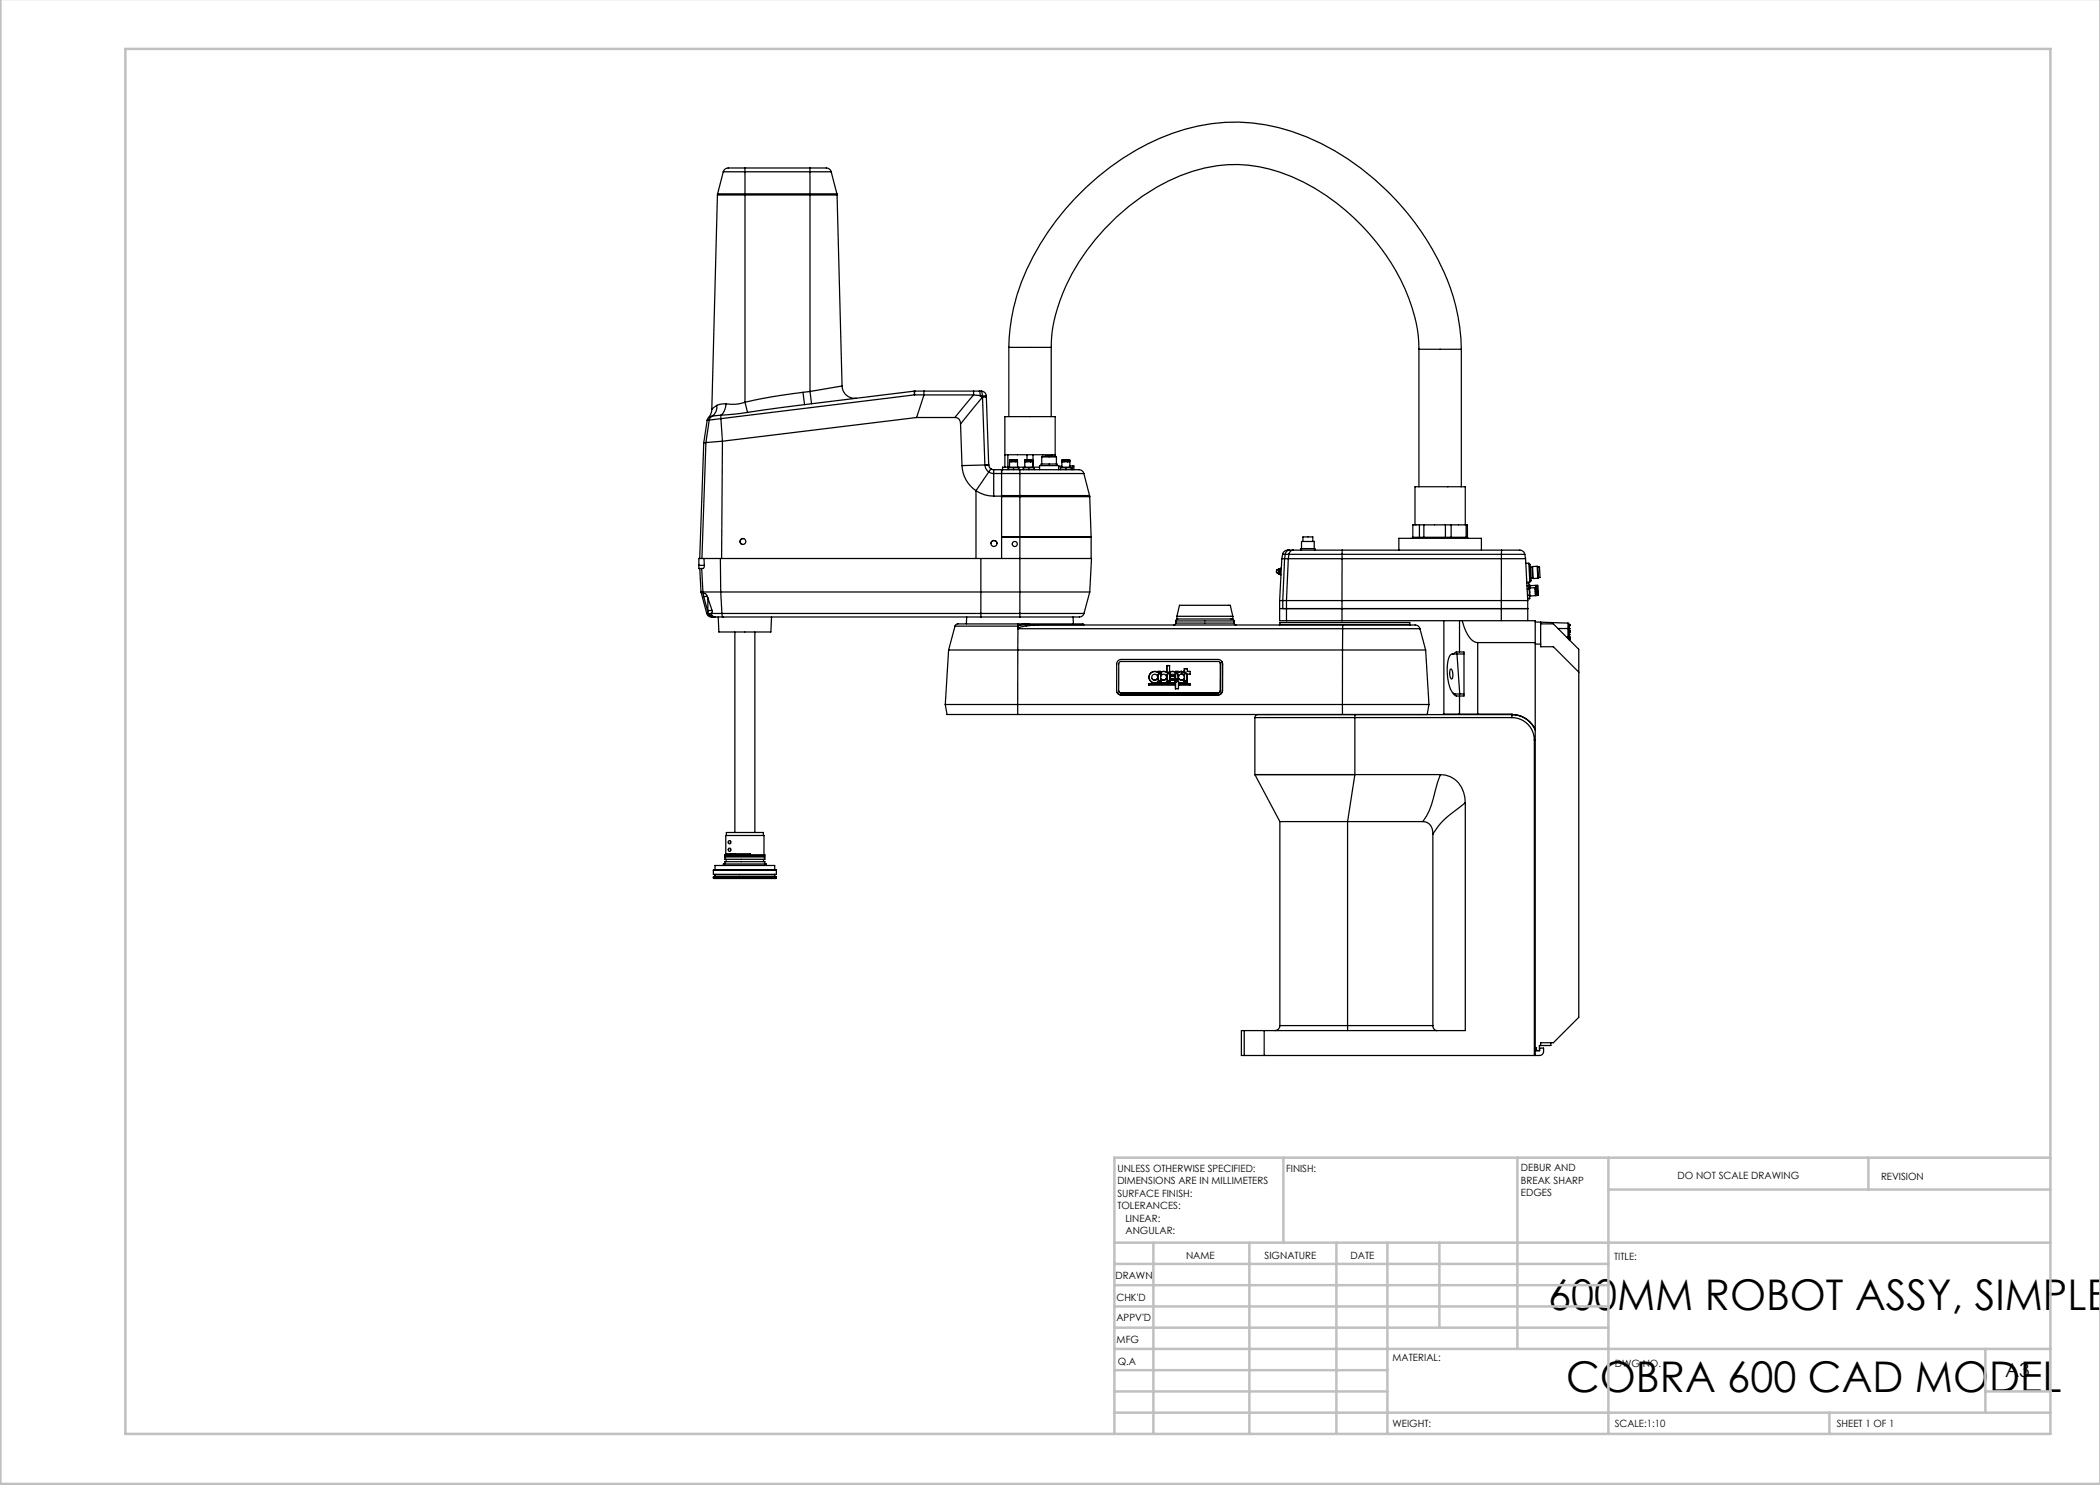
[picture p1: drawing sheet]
<svg xmlns="http://www.w3.org/2000/svg" width="420mm" height="297mm" viewBox="0 0 420 297" stroke-linecap="round" stroke-linejoin="round" font-family="sans-serif">
<g fill="none" stroke="#c0c0c0" stroke-width=".5">
<path d="M.1 -.1v296.9h419.9M25.1 9.8h385v277h-385zM256.7 231.5v17M303.5 231.5v38.3M321.7 231.5v55.3M321.7 237.9h88.4M373.7 231.5v6.4M410.1 231.5h-187.2v55.3M222.9 248.5h187.2M222.9 257h98.8M222.9 252.8h98.8M230.7 248.5v38.3"/>
<path d="M249.9 248.5v38.3M267.3 248.5v38.3M277.5 248.5v38.3M287.9 248.5v17M222.9 265.5h98.8M222.9 261.3h98.8M222.9 278.3h54.6M222.9 274h54.6M222.9 269.8h187.2M397.1 278.3h13M397.1 269.8v12.7M222.9 282.5h187.2"/>
<path d="M365.9 282.5v4.3"/>
</g>
<g fill="none" stroke="#000" stroke-width=".25">
<path d="M143.5 39h5.5M143.5 39l-1.1 42.9M143.5 38.8v.2M143.5 38.8h5.5M144.7 34.4h4.3M144.7 34.4l-1.2 4.4M149 33.6h-3.3a1.02 1.02 0 0 0-1 .8M149 33.6v.8M149 33.6h13M149 34.4v4.4M149 34.4h13M149 38.8v.2"/>
<path d="M149 39v41.4M149 39h13M149 38.8h13M162 33.6h3.2a1.02 1.02 0 0 1 1 .8M162 33.6v.8M162 34.4h4.2M162 34.4v4.4M162 38.8v.2M162 39h5.4M162 38.8h5.4M162 39v39.3M166.2 34.4l1.2 4.4"/>
<path d="M167.4 38.8v.2M167.4 39l1 38.2M160.6 78.5l-6.4 .9-5.2 1M160.6 78.5l.3 2.4M162 78.3l.3 2.5M162 78.3l-1.4 .2M168.4 77.2l-6.4 1.1M168.4 77.2a2.54 2.54 0 0 0 2.9 2.5M182.9 78.2v.8M182.9 78.2l-22 2.7M182.9 79l-38.7 4.7M183 78.2l-.1 .8"/>
<path d="M183 78.2h1.8M183 78.2h-.1M184.8 79h.1M184.8 79h-1.9M184.8 79h9.9M184.8 79l-1.5 4.5M184.8 78.2v.8M184.8 78.2h9.9M194.7 79l-3.7 4.5M194.7 79l1.3 .1M194.7 78.2v.8M194.7 78.2h1.5"/>
<path d="M195.9 78.2l.1 .9M196 79.1l.4 .4M196 79.1l.5 .1M196.2 78.2l.3 1M196.2 78.2a1.02 1.02 0 0 1 1.1 1M196.4 79.5l-4.3 5.3M196.5 79.2h.8M196.5 79.2v.2M196.5 79.4l.5 13.6M196.5 79.4h.8M196.5 79.4l-.1 .1M197.3 79.2v.2"/>
<path d="M197.3 79.4l.4 13.6M201.8 69.5a40.9 40.9 0 0 1 7.8-23.2 51.7 51.7 0 0 1 27.4-20.4 36.6 36.6 0 0 1 27.2 2.8 53.2 53.2 0 0 1 26.5 30.7 39.2 39.2 0 0 1 1.6 10.5M201.8 69.5h8.4M201.8 69.5v13.8M210.2 69.5a27.9 27.9 0 0 1 3-12.4 44.3 44.3 0 0 1 25.3-22.8 28.2 28.2 0 0 1 22.2 2.1 44.2 44.2 0 0 1 22.3 27l.6 3.6 .2 2.9M210.2 69.5v13.8M283.8 69.9h8.5M283.8 69.9v27.5M292.3 69.9v27.5M140.8 88.6l-.9 23.1M141.2 88.5l-.4 .1M141.2 88.5l-.8 23.2"/>
<path d="M141.4 84l-.6 4.6M141.7 83.5l-.3 .6M141.8 84l-.4 .1M141.8 84l-.6 4.5M142.4 81.9a2.5 2.5 0 0 1-.7 1.6M142.4 83.3l-.6 .7M142.4 83.3l-.7 .2M143.4 81.1a2.22 2.22 0 0 1-1 2.2M143.4 81.1l-1 .8M144.2 83.7l-2.4 .3M144.2 83.7l.3 4.5M144.2 83v.7"/>
<path d="M144.2 83l-1.8 .3M144.5 88.2l-3.3 .3M144.5 88.2l-.2 23.5M145.2 80.8a3.1 3.1 0 0 1-1 2.2M145.2 80.8l-1.3 .1-.5 .2M149 80.4l.5 2.1M149 80.4l-.5 .2a7.6 7.6 0 0 1-3.3 .2M149.5 82.5l-5.3 .5M160.9 80.9l-11.4 1.6M183.3 83.5l-38.8 4.7M183.3 83.5h7.7M191 83.5a1.12 1.12 0 0 1 1.1 1.3"/>
<path d="M192.1 84.8l.3 8.3M192.4 93.1a6.3 6.3 0 0 0 2.8 5M195.2 98.1a6.3 6.3 0 0 0 3.5 1.1M195.2 98.1v13.6M197 93h.1M197 93h.7M197 93l-4.6 .1M197 93a1.77 1.77 0 0 0 .7 1.4M197.7 93h.1M197.7 93l.2 .4 .3 .4M197.7 94.4l1 .3M197.7 94.4l-2.5 3.7"/>
<path d="M198.2 93.8l-.5 .6M198.2 93.8l.5 .1M198.7 93.9v.8M198.7 99.2h1.6M198.7 94.7v4.5M198.7 94.7h5.3M198.7 93.9h5.3M200.3 93.9v17.8M200.3 99.3h3.7M200.3 99.1h3.7M201 93.4h-.5v.5M201 93.4h.6"/>
<path d="M201 90.9h10M201.6 90.9v2.5M201.6 93.9v-.4h2.2v.4M201.8 93.5h1.8M201.9 92h1.6M201.9 92v.2h1.6v-.2M202.3 92.2v.2M202.7 93.5v.4M203.1 92.2v.2M204 93.9h11.6a1.04 1.04 0 0 1 1.2 .8M204 99.1v.2M204 93.9v.8"/>
<path d="M204 99.3h13.9M204 99.1h13.9M204 94.7h12.8M204 94.7v4.4M204 99.3v23.4M204.7 93.9v-.4h2.2v.4M204.9 93.5h1.8M205 92h1.5M205 92v.2h1.1M205.4 92.2v.2M205.4 90.9v1M205.8 93.5v.4"/>
<path d="M206.2 92.4h-1.2v1h-1.5v-1h-1.6v1h-.3M206.2 92.4h.4v1M206.2 92.2v.2M206.5 92v.2h-.4M206.6 93.4h1.3M206.6 90.9v2.5M207.9 93.9v-.8h3.8v.8M208.2 93.1v-.3h3.2v.3M208.3 91.4h3M208.3 91.4l.1-.1 2.9 .1M208.3 91.4v1.4M210.4 90.9v.3"/>
<path d="M210.5 91.2l-1.5 .1M210.5 91.2l.1 .1M211 91.3v-8h-10v10.1M211.3 91.4v1.4M211.7 93.2h.7M212.1 93.9v-.4h2.2v.4M212.3 93.5h1.8M212.4 92h1.6M212.4 92v.2h1.2M212.8 92.2v.2M213.2 93.5v.4M213.6 92.4h.4v1"/>
<path d="M213.6 92.4h-1.2v1M213.6 92.2v.2M214 92v.2h-.4M214 93.2h.8v.7M214.5 93.2v.7M216.8 94.7l1.1 4.4M217.9 99.1v.2M217.9 99.3l.3 8.1M139.8 113.1v.6h.9l.2-.6M139.8 113.1h1.1M140 113.7l.2 4.7M140.2 118.4h.4"/>
<path d="M140.2 118.4l1.1 4.3M140.3 113.7l.3 4.7M140.6 118.4h3.5M140.6 118.4l.1 .3M140.7 118.7v.6M140.7 118.7h.1a.58 .58 0 0 1 .7 .6M140.7 118.7h.1M140.7 119.3l.8 2.8M140.7 119.3h.8M140.8 111.7h3.5M140.8 111.7h-1v1.4M140.8 111.7l.1 1.4"/>
<path d="M141.5 119.3l.1 .3M141.6 119.6l.8 2.5M141.6 119.6v3.1M144.1 111.7v6.7M144.1 118.4h73.8M144.1 118.4l.3 4.3M144.3 111.7h50.9M148.7 107.7a.59 .59 0 0 0-.6 .5 .59 .59 0 0 0 .4 .7M195.2 111.7h23.1l-.4 6.7M196.2 111.7v11M198.2 108.7a.6 .6 0 0 1 .6-.6 .6 .6 0 0 1 .6 .6M204 107.4h.1"/>
<path d="M204 107.4h-3.7h3.7M204 107.4h14.2M217.9 118.4l-1.1 4.3M218.2 107.4h.1M218.2 107.4v4.3M255.3 114.1v.3M255.4 114l.3-.2v.9l-.4-.3zM255.8 114.8h.2M255.8 113.7v1.1M255.8 113.7l.3 .1M256.3 113.7h-.2l-.1 1.2h.2M256.4 111.7h.5"/>
<path d="M256.4 111.7l-.5 8.4M256.5 110.9h.5M256.5 110.9l-.1 .8M256.9 111.7h.8M256.9 111.7l-.3 8.4M257 110.9h.8M257 110.9l-.1 .8M257.7 111.7h10.7M257.7 111.7l-.4 8.4M257.8 110.9h10.6M257.8 110.9l-.1 .8M257.9 110a1.25 1.25 0 0 0-1.4 .9"/>
<path d="M257.9 110a.91 .91 0 0 0-.9 .9M257.9 110h.7M258.6 110h9.9M258.6 110a.91 .91 0 0 0-.8 .9M260.2 110v-.3h2.8v.3M260.3 109.7v-1.4h2.5v1.4M260.6 108.3v-.9h2v.9M268.4 111.7v12.4M268.4 111.7h31.9M268.4 110.9v.8M268.4 110.9h31.9M268.5 110l-.1 .9"/>
<path d="M268.5 110h31.8M279.8 110v-2.3h16.5v2.3M282.5 107.5h1.4M282.5 107.7l.1-2.7h10.9v2.7M283 105v-7.6h10.1v7.6M283.9 107.5h.9M283.9 105v2.5M284.8 107.5h4.3M284.8 105v2.5M289.1 107.5h1.1M289.1 105v2.5M290.2 107.5h3"/>
<path d="M290.2 105v2.5M293.2 107.5h.3M293.2 105v2.5M293.5 107.5h.1M300.3 111.7h4.8M300.3 111.7v12.4M300.3 110.9h4.7M300.3 110.9v.8M300.3 110h3.5a1.04 1.04 0 0 1 1.2 .9M300.3 110v.9M305 110.9l.1 .8M305.1 111.7l.5 8.4"/>
<path d="M305.2 112.7l.6-.1 .2 3.8-.6 .1M305.8 116.5h.1M305.8 116.5l.1 3.2M305.8 116.5l-.4 .1M305.8 112.9h.2l.2 3.3h-.2M305.8 117h.2v.6M305.8 117.1l-.4 .1M305.8 117.5l.1 .4v1.4M305.8 117.8h-.4M305.9 119l-.4 .1M305.9 117.6l1.1-.1 .1 1.6-1.1 .1M305.9 119.7l-.4 .1"/>
<path d="M305.9 119.7h-.4M306 117.1h1.1l.1 .4M306.1 119.2h-.1M306.4 113.4l.1 2.2M306.4 113.4l-.3 .1M306.5 115.6l.1 .1M306.5 115.6h-.3M306.5 113.3l.1 2.4M306.5 113.3l-.1 .1M307.1 117.9h-.1M307.2 118.7h-.1M307.2 119.1h-.1"/>
<path d="M307.3 117.5h-.1M307.3 117.5l.2 1.4-.1 .2M307.3 117.5h-.2l.1 1.6h.2M307.3 117.5l.1 1.6M307.4 113.3l.2 2.4M307.4 113.3h-.9M307.4 113.3l.2 .1M307.5 117.1l.1 .1v1.8M307.5 117.1h-.2v.4M307.5 117.1l.1 1.9M307.6 115.7h-1M307.6 119h-.1"/>
<path d="M307.6 113.4l.1 2.1M307.6 113.4h.3l.1 2.1h-.3M307.7 115.5l-.1 .2M141.3 122.7a1.07 1.07 0 0 0 1.3 .7M141.3 122.7h.3M141.5 122.1l.1 .2M141.5 122.1h.9M141.6 122.7h.6M141.7 122.7a.94 .94 0 0 0 .9 .7M141.8 122.7a.93 .93 0 0 0 .9 .7M142.2 122.7a.84 .84 0 0 0 .8 .7M142.2 122.7h2.2"/>
<path d="M142.2 122.7h.1M142.4 122.1v.4l-.2 .2M142.7 123.4h.3M143 123.4h.1M143 123.4h1.6M143.6 123.4l.2 3h10.4l.1-3M144.4 122.7h51.8M144.4 122.7l.2 .7M144.6 123.4h51.6M147 126.4v40.1M151 126.4v40.1M189.7 130h13.9"/>
<path d="M189.7 130l-.6 10.9M191 125.2h12.6M191 125.2l-1.3 4.8M193.3 123.4v1.4M196.2 122.7v.7M196.2 122.7h7.8M196.2 123.4h7.8M203.6 130l-.1 10.9M203.6 130h64.9M203.6 125.2v.5M203.6 125.7v4.3M203.6 125.7h.1"/>
<path d="M203.6 125.7h64.9M203.6 125.2h.1M203.6 124.8h-12l-.4 .1-.2 .3M203.6 124.8v.4M203.6 124.8h2.2M204 122.7v.7M204 122.7h12.8M205.3 124.8l-1.2 .1-.5 .3M205.3 124.8v.1M205.3 124.9l-1.7 .3M205.3 124.9v.3M205.3 125.2l-1.2 .2-.5 .3"/>
<path d="M205.8 124.8h10.8l.2 .1M205.8 124.8v.1M205.8 124.8h-.5M205.8 124.9h11M205.8 124.9h-.5M214.6 123.4l.1 1.4M216.8 124.9v.1M216.8 122.7a1.2 1.2 0 0 1-1.5 .7h-11.3M223.4 138.5h.1M223.4 138.5l.3 .3 .5 .2M223.8 138.3l.4 .3M224.2 138.6h19.4"/>
<path d="M224.2 138.6h.1M224.2 139h19.4M224.2 139h.1M229.8 136.8h5.2v.2h-5.2zM229.8 136.8h.1M229.9 135.9h.1M231.5 135.2v.1M231.5 135.6l.2 .5 .4 .5h-.5v-.2M231.5 135.3a.59 .59 0 0 0-.9-.3 .59 .59 0 0 0 0 .9 .59 .59 0 0 0 .9-.3M231.5 135.6l-.4 .4h-.4l-.3-.3M231.6 136.4h.1M231.6 134.5a1.15 1.15 0 0 0-1.8 .9 1.15 1.15 0 0 0 1.8 1"/>
<path d="M231.6 134.5h.1M231.6 134.5v-.2h.5l-.4 .4-.2 .6M231.7 135.9h.1M231.9 134.6l.2-.1v1.9l-.4-.4-.1-.6zM232.2 135.1a.59 .59 0 0 1 .6-.3 .59 .59 0 0 1 .5 .5M232.2 135.1v.1M232.2 134.4a1.15 1.15 0 0 1 1.2 .1M232.2 134.4v.7M232.2 134.4h.1M233.3 135.2v.1M233.3 135.6a.59 .59 0 0 1-.5 .4 .59 .59 0 0 1-.6-.3M233.3 135.6l.2 .5 .4 .5h-.5v-.2a1.15 1.15 0 0 1-1.2 .1v-.8"/>
<path d="M233.4 134.5h.1M233.4 133.1h.5v1.3l-.4 .3-.2 .6M233.4 133.1v1.4M233.4 133.1h.1M233.5 135.9h.1M233.7 134.6l.2-.1v1.9l-.4-.4-.1-.6zM234 135.7h1a.59 .59 0 0 1-1 0zM234 136.5l.5 .1 .5-.1M234 135.1a.59 .59 0 0 1 1 0M234 135.7a.59 .59 0 0 0 1 0M234 135.2h1M234 135.2h.1"/>
<path d="M234 134.4l.5-.1 .5 .1v2.1l-.5 .1-.5-.1M234 134.4v2.1M234 134.4h.1M235.1 136.5h.1M235.1 135.8h.5l-.5 .6zM235.1 134.5a1.15 1.15 0 0 1 .5 1.2h-.5zM235.1 134.5h.1M235.1 134.3l.4 .4 .2 .6 .2-.3 .4-.2v-.5l-.6 .2M235.1 134.3h.6v.2M235.1 134.3h.1M235.1 134.5a1.15 1.15 0 0 1 .5 1.2M235.1 124.6l-.1 .3-.3 .1"/>
<path d="M235.1 124.6h11.7M235.2 124.2h11.6M235.2 124.2l-.1 .4M235.4 123.3v.5h11.2v-.5M235.4 123.3h11.2M235.4 123.3l.5-2.2h10.2l.5 2.2M235.5 134.9h.1M235.6 123.8l-.3 .1-.1 .3M235.7 134.5h.1M235.7 135.6a.59 .59 0 0 0 .5 .4 .59 .59 0 0 0 .6-.3v.8l-.6 .1-.5-.2v1.4h-.6v-1.3l.4-.4zM235.8 135.7a.59 .59 0 0 0 1 0M235.8 136.8h2.2v.2h-2.2z"/>
<path d="M235.8 136.8h.1M236.3 134.3a1.15 1.15 0 0 1 1.1 .8 1.15 1.15 0 0 1-.5 1.3v-1.6h-.6zM236.3 134.3h.1M236.6 134.9h.2v.2zM236.7 134.3h.2M236.7 134.3l.5 .3 .3 .5M236.9 134.3h.1M236.9 133.7h.6v.6h.5v.5h-.5v.3l-.3-.5-.5-.3M236.9 133.7v.6M236.9 133.7h.1M237.5 135.7v.9h-.6zM243.6 139h.1"/>
<path d="M243.6 138.6h.1M244 132.6h.1M244.1 132.6v.2M244.1 138.1h.1M244.1 138.1l-.1 .4-.4 .1M244.1 132.7l-.1-.3-.4-.1h-19.5l-.3 .2-.1 .2v5.4l.2 .3 .3 .2M244.1 132.7v5.4M244.1 132.7v.1M244.4 132.4h.1M244.4 132.4l.1 .4M244.5 138.1a.9 .9 0 0 1-.9 .9M244.5 138.1h.1"/>
<path d="M244.5 132.8a.9 .9 0 0 0-.9-.9h-19.4a.9 .9 0 0 0-.9 .9v5.3a.9 .9 0 0 0 .9 .9M244.5 132.8v5.3M244.5 132.8h.1M246.4 123.8l.3 .1 .1 .3M246.8 124.2v.4M246.8 124.6l.1 .3 .3 .1M255.9 121.7h49.7M255.9 120.1h.7M255.9 120.1v4h1.4M256 124.9l-.1 .1M256 124.9v-.4h26v.4M256 124.9h26"/>
<path d="M256.6 120.1h.7M256.6 120.1v1.6M257.3 120.1h48.3M257.3 124.1h11.1M257.3 120.1v4M268.4 124.1h23.3M268.5 130h16.6M268.5 130v10.9M268.5 125.7h15.5M268.5 125.7v4.3M268.6 125h14.4a1 1 0 0 1 1 .7M268.6 125l-.1 .7"/>
<path d="M268.6 125h-60.9l-2.4 .2M282 124.9l.1 .1M284 125.7l1.1 4.3M285.1 130l.7 10.9M288.8 124.1v18.7M290.1 133.8a.58 .58 0 0 1 .5 .9v.5a.36 .36 0 0 1 0 .4 .36 .36 0 0 1-.4 .1l-.3-.9zM290.6 138.6l.5 .6h.8M291.4 130.8l.5 8M291.9 130.4h.9v8.8h-.9M291.9 130.4h-.8l-.4 .4M291.9 139.2v3.6M292.4 124.1a6.7 6.7 0 0 0 2.5 4.3l.6 .1"/>
<path d="M292.4 124.1h-.5v6.3M292.4 124.1h14.6v21.9M292.8 130.8h-2.3a1.98 1.98 0 0 0-1 2 8.6 8.6 0 0 0 1.2 5.9l.3 .1h1.8M295.5 128.5v14.4M295.5 128.5h11.5M305.6 120.1v4M307 128.8h1.1M307 124.4l6.6 .2M308.1 124.8h2.6l5.1 5.1v73.6l-5.1 5.1h-2.6v.5M308.1 124.4v5h2.6l5.1 5M311.6 125.7h2M313.4 127.5h.2"/>
<path d="M313.6 124.6v1.1M313.6 127.5h.1M313.6 125.7h.1M313.6 124.6l.1 .1v1M313.6 127.5v.2M313.6 125.7v1.8M313.7 124.8l.1 .3M313.7 127.5v.3M313.7 125.7v1.8M313.8 125.1h.1M313.8 127.7h.1M313.8 127.9h.1"/>
<path d="M313.8 126.6h.1M313.8 126.2h.1M313.8 126.4h.1M313.8 127.3h.1M313.8 126.9h.1M313.8 125.8h.1M313.8 125h.1M313.8 127.6h.1M313.8 127.5h.1M313.8 126.3h.1M313.8 127.5v.1M313.8 127.1h.1"/>
<path d="M313.8 125v1.1M313.8 125.1v2.8M313.8 125.9h.1M313.8 125.2h.1M313.8 127.4h.1M313.8 127.1v.2M313.8 126.2v.1M313.8 127.6v.1M313.8 126.4v.7M313.8 127.7v.2M189.1 140.9l.3 2h14.1M189.1 140.9h14.4"/>
<path d="M203.5 140.9v2M203.5 140.9h65M203.5 142.9h65M251 154.9h20zM251 143.5h20M251 143.5v11.4l5 9.4M253.8 142.9h.1M268.5 140.9h17.3M268.5 140.9v2M271 142.9h-19.4a.6 .6 0 0 0-.6 .6M271 142.9v.6M271 142.9h31.4"/>
<path d="M271 154.9l-1.5 9.4M271 154.9h17.1M271 143.5v11.4M271 143.5h31.4M284.2 142.9h.1M285.8 140.9l-.4 2h-16.9M288.1 154.9l-1 3.2a15.9 15.9 0 0 1-2.5 6.2M288.1 154.9a5.1 5.1 0 0 1 5 5.6M291.8 142.8l10.6 .1M291.8 142.8l-3.1 .1M291.8 142.8v.1M302.4 143.5a4.5 4.5 0 0 1 4.5 4.5"/>
<path d="M302.4 142.9v.6M302.4 142.9a5.1 5.1 0 0 1 4.6 3.1M302.4 142.9a5.1 5.1 0 0 1 4.6 3M306.9 148h.1M306.9 148v63.1M307 146v2M307 148v63.1M142.7 174l.1-.1h12.4l.1 .1M142.7 174h12.6M142.7 174v.9h12.6v-.9M142.7 175.6h12.6M142.7 175.6l.1 .1h12.4l.1-.1"/>
<path d="M142.7 175.4h12.6M142.7 175.4v.2M143 175.2h11.9M143 173.9v-.8h11.9v.8M143 175.2l-.3 .2M143 174.9v.3M144.7 173.1v-.3h8.6v.3M145 170.9h8v.3h-8zM145 171.4h8v.5h-8zM145 172.8v-.5h8v.5M145.2 171.2v.2M145.2 171.9v.4"/>
<path d="M145.3 167.1v-.6h7.4v.6M145.5 170.8v.1M145.9 170.8h1.1v.1M145.9 170.8h.1M146.1 169.8v.3M146.1 168.3v.3M150.1 170.9v-.1h-4.9v-3.7h7.6v3.8M152.7 171.9v.4M152.8 171.2v.2M154.9 175.2l.4 .2M154.9 174.9v.3M155.3 175.4v.2"/>
<path d="M256 164.3h13.5M256 164.3v40.8M269.5 164.3h15.1M269.5 164.3v40.8M284.6 164.3a2.14 2.14 0 0 1 2 2.5M286.6 166.8v38.3M293.1 160.5l-1.3 1a16.1 16.1 0 0 0-5.2 5.3M293.1 160.5v45.6h-40.3M248.8 206.1h4M248.8 211.1h4M248.8 206.1h-.5v5h.5M248.8 206.1v5"/>
<path d="M252.8 211.1h54.1M252.8 206.1v5M256 205.1a1 1 0 0 1-1 1M256 205.1h13.5M269.5 205.1l.1 1M269.5 205.1h17.1M286.6 205.1a.93 .93 0 0 0 .8 1M306.9 211.1h.1M307 210.1h.9v-.5h.8v.7a.8 .8 0 0 1-.8 .8h-.9M310.2 208.6v.5h-2.3v1h-.6v-.6h-.3"/>
<circle cx="148.6" cy="108.3" r=".6"/>
<circle cx="198.8" cy="108.7" r=".6"/>
<circle cx="203" cy="108.8" r=".51"/>
<circle cx="145.9" cy="169.9" r=".3"/>
<circle cx="145.9" cy="168.4" r=".3"/>
</g>
<g font-size="8.5">
<text x="309.6" y="262.1">600MM ROBOT ASSY, SIMPLE</text>
<text x="313.2" y="278.5">COBRA 600 CAD MODEL</text>
</g>
<text font-size="3.9" x="401" y="275.4">A3</text>
<g font-size="2">
<text x="223.5" y="234.4">UNLESS OTHERWISE SPECIFIED:</text>
<text x="223.5" y="236.9">DIMENSIONS ARE IN MILLIMETERS</text>
<text x="223.5" y="239.4">SURFACE FINISH:</text>
<text x="257.2" y="234.4">FINISH:</text>
<text x="304.2" y="234.3">DEBUR AND</text>
<text x="304.2" y="236.8">BREAK SHARP</text>
<text x="304.2" y="239.3">EDGES</text>
<text x="335.5" y="235.8">DO NOT SCALE DRAWING</text>
<text x="376.2" y="236">REVISION</text>
<text x="223.5" y="241.9">TOLERANCES:</text>
<text x="225.1" y="244.4">LINEAR:</text>
<text x="225.1" y="246.9">ANGULAR:</text>
<text x="237.2" y="251.8">NAME</text>
<text x="252.9" y="251.7">SIGNATURE</text>
<text x="270.1" y="251.7">DATE</text>
<text x="223.1" y="255.9">DRAWN</text>
<text x="322.8" y="252">TITLE:</text>
<text x="223.3" y="260.1">CHK'D</text>
<text x="223.3" y="264.2">APPV'D</text>
<text x="223.3" y="268.6">MFG</text>
<text x="223.5" y="272.9">Q.A</text>
<text x="278.5" y="272.3">MATERIAL:</text>
<text x="323" y="273.4">DWG NO.</text>
<text x="278.5" y="285.3">WEIGHT:</text>
<text x="323" y="285.4">SCALE:1:10</text>
<text x="367.4" y="285.4">SHEET 1 OF 1</text>
</g>
</svg>
